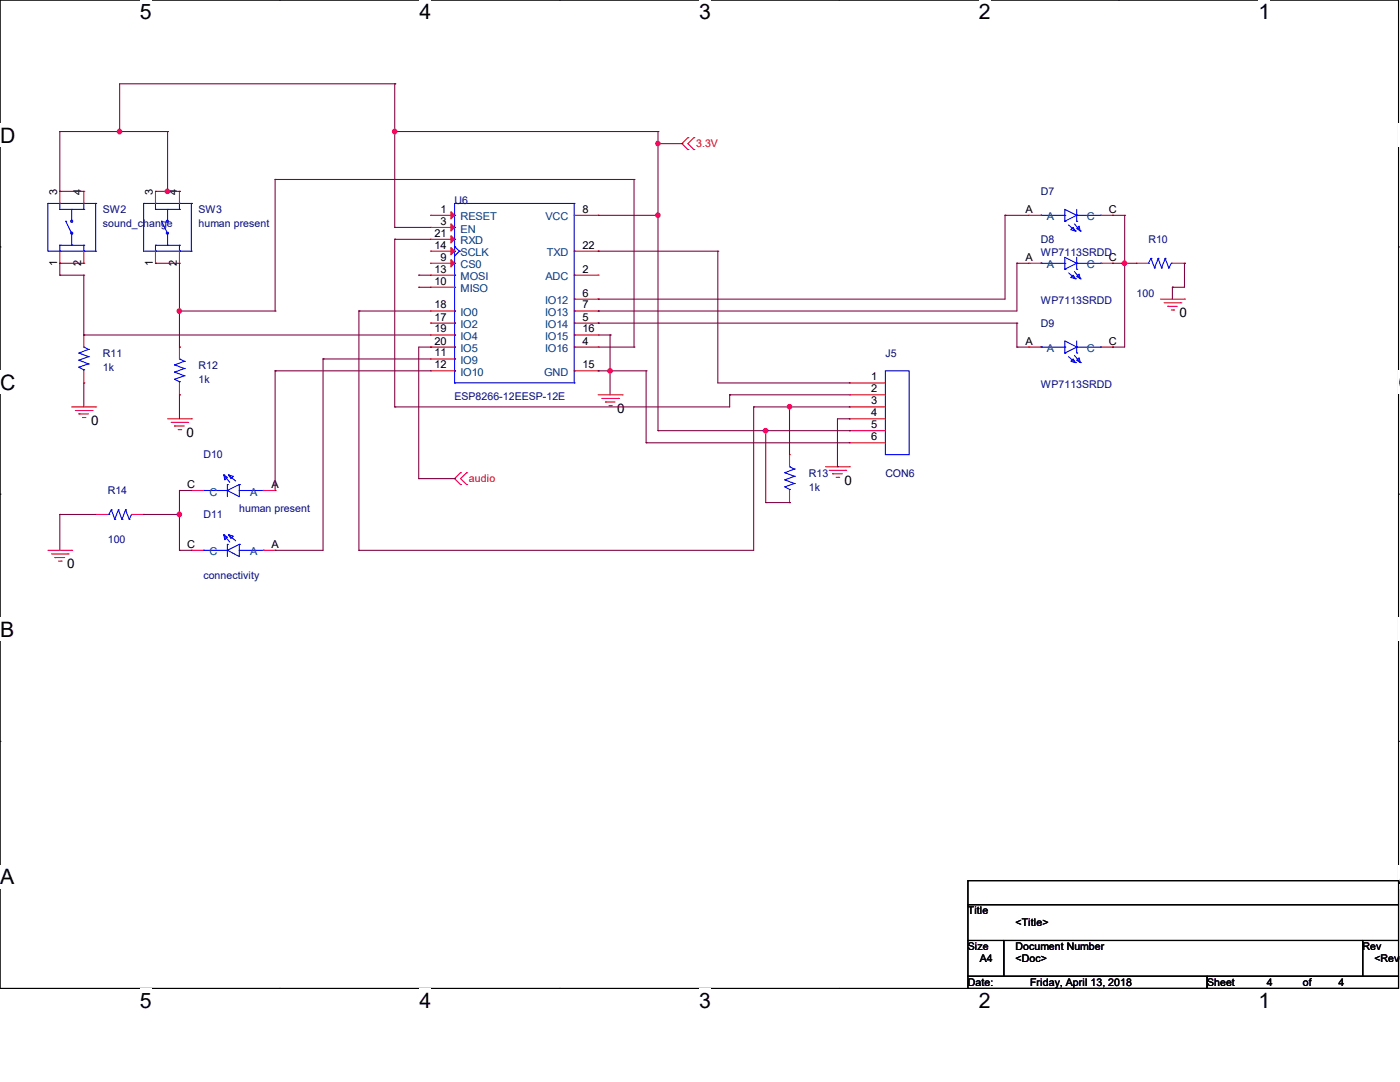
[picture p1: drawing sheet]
<svg xmlns="http://www.w3.org/2000/svg" width="279mm" height="216mm" viewBox="0 0 279 216" stroke-linecap="round" stroke-linejoin="round" font-family="sans-serif">
<path d="M0 0h279.1v197.2h-279.1z" fill="none" stroke="#000" stroke-width=".21"/>
<g fill="#fff">
<path d="M27.9 0h2.4v4.7h-2.4z"/>
<path d="M27.9 197.2h2.4v4.8h-2.4z"/>
</g>
<path d="M55.8 0h.1M55.8 197.2h.1" fill="none" stroke="#000" stroke-width=".21"/>
<g fill="#fff">
<path d="M83.7 0h2.4v4.7h-2.4z"/>
<path d="M83.7 197.2h2.4v4.8h-2.4z"/>
</g>
<path d="M111.6 0h.1M111.6 197.2h.1" fill="none" stroke="#000" stroke-width=".21"/>
<g fill="#fff">
<path d="M139.5 0h2.4v4.7h-2.4z"/>
<path d="M139.5 197.2h2.4v4.8h-2.4z"/>
</g>
<path d="M167.4 0h.1M167.4 197.2h.1" fill="none" stroke="#000" stroke-width=".21"/>
<g fill="#fff">
<path d="M195.3 0h2.4v4.7h-2.4z"/>
<path d="M195.3 197.2h2.4v4.8h-2.4z"/>
</g>
<path d="M223.3 0h.1M223.3 197.2h.1" fill="none" stroke="#000" stroke-width=".21"/>
<g fill="#fff">
<path d="M251.2 0h2.3v4.7h-2.3z"/>
<path d="M251.2 197.2h2.3v4.8h-2.3z"/>
<path d="M0 24.6h3v4.8h-3z"/>
<path d="M279.1 24.6h.3v4.8h-.3z"/>
<path d="M0 73.9h3v4.8h-3z"/>
<path d="M279.1 73.9h.3v4.8h-.3z"/>
</g>
<path d="M0 49.3h.1M279.1 49.3h.1" fill="none" stroke="#000" stroke-width=".21"/>
<g fill="#fff">
<path d="M0 123.2h2.8v4.8h-2.8z"/>
<path d="M279.1 123.2h.3v4.8h-.3z"/>
</g>
<path d="M0 98.6h.1M279.1 98.6h.1" fill="none" stroke="#000" stroke-width=".21"/>
<g fill="#fff">
<path d="M0 172.6h2.8v4.7h-2.8z"/>
<path d="M279 172.6h.4v4.7h-.4z"/>
</g>
<path d="M0 147.9h.1M279.1 147.9h.1M193.2 175.7h85.9v4.8h-85.9zM193.2 180.5h85.9v7.2h-85.9zM193.2 187.7h7.1v7.1h-7.1zM193.2 194.8h47.7v2.4h-47.7zM200.3 187.7h71.6v7.1h-71.6zM240.9 194.8h38.2v2.4h-38.2zM271.9 187.7h7.2v7.1h-7.2z" fill="none" stroke="#000" stroke-width=".21"/>
<g fill="none" stroke="#f00" stroke-width=".21">
<path d="M11.9 38.2h.1M11.9 38.2v2.4M16.7 38.2h.1M16.7 38.2v2.4M31 38.2h.1M31 38.2v2.4M35.8 38.2h.1M35.8 38.2v2.4M137.3 27.5h.1M137.3 29.8h.1M137.3 27.5l-1.2 1.2 1.2 1.1M138.5 29.8h.1"/>
<path d="M138.5 27.5h.1M138.5 27.5l-1.2 1.2 1.2 1.1M11.9 52.5h.1M11.9 50.1v2.4M16.7 52.5h.1M16.7 50.1v2.4M31 52.5h.1M31 50.1v2.4M35.8 52.5h.1M35.8 50.1v2.4M85.9 43h.1M85.9 45.4h.1"/>
<path d="M85.9 52.5h.1M85.9 57.3h.1M85.9 54.9h.1M85.9 50.1h.1M85.9 47.8h.1M85.9 43h4.8M85.9 54.9h4.8M85.9 45.4h4.8M85.9 52.5h4.8M85.9 57.3h4.8M85.9 50.1h4.8M85.9 47.8h4.8"/>
<path d="M114.6 59.7h4.8M114.6 43h4.8M114.6 54.9h4.8M114.6 50.1h4.8M119.4 54.9h.1M119.4 59.7h.1M119.4 43h.1M119.4 50.1h.1M205.3 52.5h.1M205.3 43h.1M205.3 43h2.4M205.3 52.5h2.4"/>
<path d="M219.7 43h2.3M219.7 52.5h2.3M222 52.5h.1M222 43h.1M226.8 52.5h.1M226.8 52.5h2.4M231.6 59.7h4.8M234 52.5h2.4M236.4 59.7h.1M236.4 52.5h.1M16.7 66.8h.1M16.7 76.4h.1"/>
<path d="M16.7 66.8v2.5M16.7 74v2.4M35.8 69.3h.1M35.8 78.8h.1M35.8 69.3v2.3M35.8 76.4v2.4M85.9 71.6h.1M85.9 74h.1M85.9 64.5h.1M85.9 62.1h.1M85.9 66.8h.1M85.9 69.3h.1"/>
<path d="M85.9 69.3h4.8M85.9 64.5h4.8M85.9 62.1h4.8M85.9 71.6h4.8M85.9 74h4.8M85.9 66.8h4.8M114.6 69.3h4.8M114.6 64.5h4.8M114.6 62.1h4.8M114.6 74h4.8M114.6 66.8h4.8M119.4 69.3h.1"/>
<path d="M119.4 64.5h.1M119.4 62.1h.1M119.4 74h.1M119.4 66.8h.1M119.4 78.8h4.8M120.1 79.5h3.3M123.4 79.5h.1M124.2 78.8h.1M169.5 76.4h.1M169.5 78.8h.1M169.5 78.8h7.2M169.5 76.4h7.2"/>
<path d="M205.3 69.3h.1M205.3 69.3h2.4M219.7 69.3h2.3M222 69.3h.1M232.3 60.4h3.4M233 61.1h.1M233 61.1h1.9M233.8 61.8h.4M234.2 61.8h.1M235.7 60.4h.1M14.3 81.2h4.8M15 81.9h3.4"/>
<path d="M15.7 82.6h.1M15.7 82.6h2M16.5 83.3h.4M16.9 83.3h.1M18.4 81.9h.1M19.1 81.2h.1M33.4 83.6h4.8M34.2 84.3h3.3M34.8 85h.1M34.8 85h2M35.6 85.7h.5M36.1 85.7h.1"/>
<path d="M37.5 84.3h.1M38.2 83.6h.1M38.2 97.9h.1M38.2 97.9h2.4M52.5 97.9h2.4M54.9 97.9h.1M91.9 94.3h.1M91.9 96.7h.1M91.9 94.3l-1.2 1.2 1.2 1.2M93.1 96.7h.1M93.1 94.3h.1M93.1 94.3l-1.2 1.2 1.2 1.2"/>
<path d="M120.8 80.2h.1M120.8 80.2h1.9M121.5 80.9h.5M122 80.9h.1M157.6 90.7h.1M157.6 90.7v2.4M157.6 97.9v2.4M164.8 93.1h4.7M165.5 93.9h3.3M166.2 94.5h.1M166.2 94.5h1.9M166.9 95.2h.5"/>
<path d="M167.4 95.2h.1M168.8 93.9h.1M169.5 93.1h.1M169.5 81.2h.1M169.5 83.6h.1M169.5 85.9h.1M169.5 88.3h.1M169.5 81.2h7.2M169.5 83.6h7.2M169.5 85.9h7.2M169.5 88.3h7.2M9.6 109.8h4.7"/>
<path d="M10.3 110.5h3.3M11 111.3h.1M11 111.3h1.9M11.7 112h.5M12.2 112h.1M13.6 110.5h.1M14.3 109.8h.1M19.1 102.7h.1M19.1 102.7h2.4M26.2 102.7h2.5M28.7 102.7h.1M38.2 109.8h.1"/>
<path d="M38.2 109.8h2.4M52.5 109.8h2.4M54.9 109.8h.1M157.6 100.3h.1"/>
</g>
<g fill="none" stroke="#00f" stroke-width=".21">
<path d="M9.6 40.6h.1M9.6 40.6h9.5M9.6 40.6v9.5h9.5M11.9 50.1h.1M11.9 40.6h.1M11.9 48.9h.1M11.9 41.8h.1M11.9 40.6v1.2M11.9 48.9v1.2M11.9 48.9h4.8M11.9 41.8h4.8M13.1 44.2h.1"/>
<path d="M13.1 44.2l1.2 2.4M14.3 48.9h.1M14.3 46.6h.1M14.3 41.8h.1M14.3 41.8v2.4M14.3 46.6v2.3M16.7 50.1h.1M16.7 40.6h.1M16.7 48.9h.1M16.7 41.8h.1M16.7 40.6v1.2M16.7 48.9v1.2"/>
<path d="M19.1 50.1h.1M19.1 40.6h.1M19.1 40.6v9.5M28.7 40.6h.1M28.7 40.6h9.5M28.7 40.6v9.5h9.5M31 50.1h.1M31 40.6h.1M31 48.9h.1M31 41.8h.1M31 48.9h4.8M31 41.8h4.8"/>
<path d="M31 40.6v1.2M31 48.9v1.2M32.2 44.2h.1M32.2 44.2l1.2 2.4M33.4 48.9h.1M33.4 46.6h.1M33.4 41.8h.1M33.4 41.8v2.4M33.4 46.6v2.3M35.8 50.1h.1M35.8 40.6h.1M35.8 48.9h.1"/>
<path d="M35.8 41.8h.1M35.8 40.6v1.2M35.8 48.9v1.2M38.2 50.1h.1M38.2 40.6h.1M38.2 40.6v9.5M90.7 40.6h.1M90.7 43h.1M90.7 47.8h.1M90.7 57.3h.1M90.7 45.4h.1M90.7 52.5h.1"/>
<path d="M90.7 54.9h.1M90.7 49.2h.1M90.7 50.1h.1M90.7 40.6h23.9M90.7 40.6v35.8M90.7 49.2l1 .9M91.7 50.1h.1M91.7 50.1l-1 1M114.6 40.6h.1M114.6 54.9h.1M114.6 59.7h.1M114.6 43h.1"/>
<path d="M114.6 50.1h.1M114.6 40.6v35.8M207.7 52.5h.1M207.7 43h.1M207.7 52.5h4.8M207.7 43h4.8M212.5 53.7h.1M212.5 52.5h.1M212.5 44.2h.1M212.5 43h.1M213.2 54.4l1.4 1.2M213.2 44.9l1.4 1.2"/>
<path d="M213.7 55.4l.5-.5 .4 .7zM213.7 45.8l.5-.4 .4 .7zM214.4 54.2l1.2 1.4M214.4 44.7l1.2 1.4M214.6 55.6h.1M214.6 46.1h.1M214.9 55.2l.4-.5 .3 .9zM214.9 45.6l.4-.5 .3 1zM214.9 52.5h.1M214.9 53.7h.1M214.9 43h.1M214.9 44.2h.1"/>
<path d="M214.9 41.8v2.4M214.9 51.4v2.3M214.9 43l-2.4-1.2v2.4M214.9 52.5l-2.4-1.1v2.3M214.9 52.5l-2.4 1.2M214.9 52.5h4.8M214.9 43l-2.4 1.2M214.9 43h4.8M215.6 55.6h.1M215.6 46.1h.1M219.7 52.5h.1M219.7 43h.1"/>
<path d="M229.2 52.5h.1M229.7 51.6h.1M229.7 51.6l.7 1.9M229.7 51.6l-.5 .9M230.4 53.5h.1M231.1 51.6h.1M231.1 51.6l.7 1.9M231.1 51.6l-.7 1.9M231.8 53.5h.1M232.5 51.6h.1M232.5 51.6l.8 1.9M232.5 51.6l-.7 1.9"/>
<path d="M233.3 53.5h.1M233.8 52.5h.1M233.8 52.5h.2M233.8 52.5l-.5 1M15.7 73.3h.1M15.7 71.9h.1M15.7 70.4h.1M15.7 73.3l1 .5M15.7 71.9l2 .7M15.7 70.4l2 .8M16.7 69.3h.1M16.7 73.8h.1"/>
<path d="M16.7 69.3l1 .4M16.7 73.8v.2M17.7 72.6h.1M17.7 71.2h.1M17.7 69.7h.1M17.7 72.6l-2 .7M17.7 71.2l-2 .7M17.7 69.7l-2 .7M34.8 75.7h.1M34.8 74.3h.1M34.8 72.8h.1M34.8 75.7l1 .5"/>
<path d="M34.8 74.3l2 .7M34.8 72.8l2 .7M35.8 71.6h.1M35.8 76.2h.1M35.8 71.6l1 .5M35.8 76.2v.2M36.8 75h.1M36.8 73.5h.1M36.8 72.1h.1M36.8 75l-2 .7M36.8 73.5l-2 .8M36.8 72.1l-2 .7"/>
<path d="M90.7 76.4h.1M90.7 64.5h.1M90.7 62.1h.1M90.7 69.3h.1M90.7 66.8h.1M90.7 71.6h.1M90.7 74h.1M90.7 76.4h23.9M114.6 76.4h.1M114.6 69.3h.1M114.6 64.5h.1M114.6 62.1h.1"/>
<path d="M114.6 74h.1M114.6 66.8h.1M176.7 74h4.7v16.7h-4.7zM207.7 69.3h.1M207.7 69.3h4.8M212.5 70.4h.1M212.5 69.3h.1M213.2 71.2l1.4 1.1M213.7 72.1l.5-.5 .4 .7zM214.4 70.9l1.2 1.4M214.6 72.3h.1M214.9 69.3h.1"/>
<path d="M214.9 70.4h.1M214.9 69.3l-2.4-1.3v2.4M214.9 69.3l-2.4 1.1M214.9 68v2.4M214.9 69.3h4.8M215.3 71.4l.3 .9-.7-.4zM215.6 72.3h.1M219.7 69.3h.1M40.6 97.9h.1M40.6 97.9h4.8M44.7 94.8l.7 .4-.5 .6zM44.7 94.8h.1"/>
<path d="M44.7 94.8l1.1 1.4M45.4 97.9h.1M45.4 96.7h.1M45.4 96.7v2.4M45.6 94.8l1 .2-.5 .5zM45.6 94.8h.1M45.6 94.8l1.4 1.2M47.8 96.7h.1M47.8 97.9h.1M47.8 96.7v2.4l-2.4-1.2M47.8 96.7l-2.4 1.2M47.8 97.9h4.7"/>
<path d="M52.5 97.9h.1M156.6 97.2h.1M156.6 95.8h.1M156.6 94.3h.1M156.6 97.2l1 .5M156.6 95.8l1.9 .7M156.6 94.3l1.9 .7M157.6 93.1h.1M157.6 97.7h.1M157.6 93.1l.9 .5M157.6 97.7v.2M158.5 96.5h.1"/>
<path d="M158.5 95h.1M158.5 93.6h.1M158.5 96.5l-1.9 .7M158.5 95l-1.9 .8M158.5 93.6l-1.9 .7M21.5 102.7h.2M21.7 102.7h.1M22.2 101.7h.1M22.2 101.7l-.5 1M22.2 101.7l.7 1.9M22.9 103.6h.1M23.6 101.7h.1"/>
<path d="M23.6 101.7l-.7 1.9M23.6 101.7l.7 1.9M24.3 103.6h.1M25.1 101.7h.1M25.1 101.7l-.8 1.9M25.1 101.7l.7 1.9M25.8 103.6h.1M26.2 102.7h.1M26.2 102.7l-.4 .9M40.6 109.8h.1M40.6 109.8h4.8M44.7 106.7l.7 .5-.5 .5z"/>
<path d="M44.7 106.7h.1M44.7 106.7l1.1 1.5M45.4 109.8h.1M45.4 108.6h.1M45.4 108.6v2.4M45.6 106.7l1 .3-.5 .4zM45.6 106.7h.1M45.6 106.7l1.4 1.2M47.8 108.6h.1M47.8 109.8h.1M47.8 108.6v2.4l-2.4-1.2M47.8 108.6l-2.4 1.2"/>
<path d="M47.8 109.8h4.7M52.5 109.8h.1"/>
<circle cx="14.3" cy="46.5" r=".21"/>
<circle cx="14.3" cy="44.2" r=".21"/>
<circle cx="33.4" cy="46.5" r=".21"/>
<circle cx="33.4" cy="44.2" r=".21"/>
</g>
<g fill="#f00" stroke="#f00" stroke-width=".21">
<path d="M90 42.2l.7 .8-.7 .7z"/>
<path d="M90 44.7l.7 .7-.7 .7z"/>
<path d="M90 51.8l.7 .7-.7 .8z"/>
<path d="M90 49.4l.7 .7-.7 .7z"/>
<path d="M90 47l.7 .8-.7 .7z"/>
</g>
<g fill="none" stroke="#800040" stroke-width=".21">
<path d="M78.8 16.7h.1M78.8 16.7v28.7M78.8 16.7h-54.9v9.5M11.9 26.2h.1M11.9 38.2h.1M11.9 26.2h21.5M11.9 26.2v12M11.9 38.2h4.8M23.9 26.2h.1M31 38.2h4.8M33.4 38.2h.1M33.4 26.2h.1"/>
<path d="M33.4 26.2v12M35.8 38.2h.1M54.9 35.8h.1M54.9 35.8v26.3M54.9 35.8h71.6M78.8 26.2h.1M78.8 26.2h52.5M126.5 35.8h.1M126.5 35.8v33.5M131.3 26.2h.1M131.3 28.7h.1M131.3 26.2v59.7"/>
<path d="M131.3 28.7h4.8M136.1 28.7h.1M11.9 52.5h.1M11.9 54.9h.1M11.9 52.5v2.4M11.9 52.5h4.8M11.9 54.9h4.8M16.7 54.9h.1M16.7 54.9v11.9M31 52.5h.1M31 52.5h4.8v16.8M78.8 45.4h.1"/>
<path d="M78.8 47.8h.1M78.8 47.8v33.4M78.8 45.4h7.1M78.8 47.8h7.1M83.6 54.9h.1M83.6 57.3h.1M83.6 54.9h2.3M83.6 57.3h2.3M119.4 43h.1M119.4 50.1h.1M119.4 59.7h.1M119.4 43h11.9"/>
<path d="M119.4 50.1h23.9M131.3 43h.1M143.3 50.1h.1M143.3 50.1v26.3h26.2M200.6 43h.1M200.6 43h4.7M200.6 43v16.7h-81.2M202.9 52.5h.1M202.9 52.5h2.4M202.9 52.5v9.6h-83.5M222 43h.1M222 52.5h.1"/>
<path d="M222 43h2.5M222 52.5h4.8M224.5 43h.1M224.5 52.5h.1M224.5 43v26.3h-2.5M234 57.3h.1M234 57.3v2.4M236.4 52.5h.1M236.4 52.5v4.8h-2.4M16.7 66.8h.1M16.7 76.4h.1M16.7 76.4v4.8"/>
<path d="M16.7 66.8h69.2M35.8 62.1h.1M35.8 78.8h.1M35.8 69.3h.1M35.8 78.8v4.8M35.8 62.1h19.1M54.9 74h.1M54.9 62.1h.1M54.9 74v23.9M54.9 74h31M64.5 71.6h.1M64.5 71.6v38.2h-9.6"/>
<path d="M64.5 71.6h21.4M71.6 62.1h.1M71.6 62.1h14.3M71.6 62.1v47.7M85.9 69.3h.1M85.9 69.3h-2.3v26.2M119.4 62.1h.1M119.4 64.5h.1M119.4 74h.1M119.4 64.5h83.5M119.4 66.8h2.4M119.4 69.3h7.1"/>
<path d="M119.4 74h9.5M121.8 66.8h.1M121.8 74h.1M121.8 66.8v12M126.5 69.3h.1M128.9 74h.1M128.9 74v14.3M145.6 78.8h.1M145.6 78.8v2.4h-66.8M145.6 78.8h23.9M169.5 76.4h.1M202.9 64.5h.1"/>
<path d="M202.9 69.3h.1M202.9 64.5v4.8M202.9 69.3h2.4M222 69.3h.1M35.8 97.9h.1M35.8 97.9v11.9M35.8 97.9h2.4M78.8 81.2h.1M83.6 95.5h.1M83.6 95.5h7.1M90.7 95.5h.1M128.9 88.3h.1"/>
<path d="M128.9 88.3h40.6M131.3 85.9h.1M131.3 85.9h38.2M150.4 81.2h.1M150.4 81.2h19.1M150.4 81.2v28.6h-78.8M152.8 85.9h.1M152.8 85.9v14.4M157.6 81.2h.1M157.6 81.2v9.5M167.1 93.1h.1M169.5 85.9h.1"/>
<path d="M169.5 81.2h.1M169.5 83.6h.1M169.5 83.6h-2.4v9.5M11.9 102.7h.1M11.9 102.7v7.1M11.9 102.7h7.2M28.7 102.7h.1M28.7 102.7h7.1M35.8 109.8h.1M35.8 102.7h.1M35.8 109.8h2.4M54.9 109.8h.1"/>
<path d="M71.6 109.8h.1M152.8 100.3h.1M152.8 100.3h4.8M157.6 100.3h.1"/>
</g>
<g fill="#f0f" stroke="#f0f" stroke-width=".21">
<circle cx="78.8" cy="26.2" r=".46"/>
<circle cx="224.4" cy="52.5" r=".46"/>
<circle cx="35.8" cy="62.1" r=".46"/>
<circle cx="121.8" cy="74" r=".46"/>
<circle cx="35.8" cy="102.6" r=".46"/>
<circle cx="33.4" cy="38.2" r=".46"/>
<circle cx="23.8" cy="26.2" r=".46"/>
<circle cx="131.3" cy="42.9" r=".46"/>
<circle cx="152.8" cy="85.9" r=".46"/>
<circle cx="157.6" cy="81.2" r=".46"/>
<circle cx="131.3" cy="28.6" r=".46"/>
</g>
<g font-size="4.2">
<text x="27.9" y="3.8">5</text>
<text x="83.7" y="3.8">4</text>
<text x="139.5" y="3.8">3</text>
<text x="195.3" y="3.8">2</text>
<text x="251.2" y="3.8">1</text>
<text x="0" y="28.4">D</text>
<text x="0" y="77.7">C</text>
<text x="279.1" y="77.7">C</text>
<text x="0" y="127">B</text>
<text x="0" y="176.4">A</text>
<text x="279.1" y="176.4">A</text>
<text x="27.9" y="201">5</text>
<text x="83.7" y="201">4</text>
<text x="139.5" y="201">3</text>
<text x="195.3" y="201">2</text>
<text x="251.2" y="201">1</text>
</g>
<g font-size="2.6">
<text x="235.4" y="63.2">0</text>
<text x="123.2" y="82.3">0</text>
<text x="18.2" y="84.8">0</text>
<text x="37.3" y="87.1">0</text>
<text x="168.6" y="96.7">0</text>
<text x="13.4" y="113.4">0</text>
</g>
<g font-size="2.2">
<text x="11.4" y="38.9" transform="rotate(-90 11.4 38.9)">3</text>
<text x="16.2" y="38.9" transform="rotate(-90 16.2 38.9)">4</text>
<text x="30.5" y="38.9" transform="rotate(-90 30.5 38.9)">3</text>
<text x="35.3" y="38.9" transform="rotate(-90 35.3 38.9)">4</text>
<text x="86.7" y="47.2">21</text>
<text x="87.9" y="42.5">1</text>
<text x="87.9" y="44.9">3</text>
<text x="116.2" y="42.5">8</text>
<text x="204.6" y="42.5">A</text>
<text x="221.3" y="42.5">C</text>
<text x="11.4" y="53" transform="rotate(-90 11.4 53)">1</text>
<text x="16.2" y="53" transform="rotate(-90 16.2 53)">2</text>
<text x="30.5" y="53" transform="rotate(-90 30.5 53)">1</text>
<text x="35.3" y="53" transform="rotate(-90 35.3 53)">2</text>
<text x="86.7" y="49.6">14</text>
<text x="87.9" y="52">9</text>
<text x="116.2" y="49.6">22</text>
<text x="204.6" y="52">A</text>
<text x="221.3" y="52">C</text>
<text x="86.7" y="56.8">10</text>
<text x="86.7" y="54.4">13</text>
<text x="116.2" y="54.4">2</text>
<text x="116.2" y="59.2">6</text>
<text x="86.7" y="64">17</text>
<text x="86.7" y="61.6">18</text>
<text x="116.2" y="64">5</text>
<text x="116.2" y="61.6">7</text>
<text x="86.7" y="71.1">11</text>
<text x="86.7" y="66.3">19</text>
<text x="86.7" y="68.7">20</text>
<text x="116.2" y="68.7">4</text>
<text x="116.2" y="66.3">16</text>
<text x="204.6" y="68.7">A</text>
<text x="221.3" y="68.7">C</text>
<text x="86.7" y="73.5">12</text>
<text x="116.2" y="73.5">15</text>
<text x="173.9" y="75.9">1</text>
<text x="173.9" y="78.3">2</text>
<text x="173.9" y="80.7">3</text>
<text x="173.9" y="83.1">4</text>
<text x="173.9" y="85.4">5</text>
<text x="173.9" y="87.8">6</text>
<text x="37.4" y="97.4">C</text>
<text x="54.2" y="97.4">A</text>
<text x="37.4" y="109.3">C</text>
<text x="54.2" y="109.3">A</text>
</g>
<g font-size="2.2" fill="#004080">
<text x="91.9" y="44">RESET</text>
<text x="91.9" y="46.4">EN</text>
<text x="108.8" y="44">VCC</text>
<text x="208.9" y="44">A</text>
<text x="216.9" y="44">C</text>
<text x="91.9" y="53.6">CS0</text>
<text x="91.9" y="51.1">SCLK</text>
<text x="91.9" y="48.8">RXD</text>
<text x="109.1" y="51.1">TXD</text>
<text x="208.9" y="53.6">A</text>
<text x="216.9" y="53.6">C</text>
<text x="91.9" y="58.3">MISO</text>
<text x="91.9" y="55.9">MOSI</text>
<text x="108.8" y="55.9">ADC</text>
<text x="91.9" y="65.5">IO2</text>
<text x="91.9" y="63.1">IO0</text>
<text x="108.8" y="65.5">IO14</text>
<text x="108.8" y="60.7">IO12</text>
<text x="108.8" y="63.1">IO13</text>
<text x="91.9" y="67.9">IO4</text>
<text x="91.9" y="70.3">IO5</text>
<text x="108.8" y="70.3">IO16</text>
<text x="108.8" y="67.9">IO15</text>
<text x="208.9" y="70.3">A</text>
<text x="216.9" y="70.3">C</text>
<text x="91.9" y="72.6">IO9</text>
<text x="91.9" y="75">IO10</text>
<text x="108.6" y="75">GND</text>
<text x="41.8" y="98.9">C</text>
<text x="49.9" y="98.9">A</text>
<text x="41.8" y="110.8">C</text>
<text x="49.9" y="110.8">A</text>
</g>
<g font-size="2.1" fill="#f00">
<text x="138.9" y="29.4">3.3V</text>
<text x="93.6" y="96.3">audio</text>
</g>
<g font-size="2.1" fill="#000080">
<text x="90.7" y="40.6">U6</text>
<text x="207.7" y="38.9">D7</text>
<text x="20.5" y="42.5">SW2</text>
<text x="20.5" y="45.4">sound_change</text>
<text x="39.6" y="42.5">SW3</text>
<text x="39.6" y="45.4">human present</text>
<text x="207.7" y="48.5">D8</text>
<text x="207.7" y="51.1">WP7113SRDD</text>
<text x="229.2" y="48.5">R10</text>
<text x="226.8" y="59.3">100</text>
<text x="207.7" y="65.2">D9</text>
<text x="207.7" y="60.7">WP7113SRDD</text>
<text x="20.5" y="71.2">R11</text>
<text x="176.7" y="71.2">J5</text>
<text x="20.5" y="74">1k</text>
<text x="39.6" y="73.6">R12</text>
<text x="39.6" y="76.5">1k</text>
<text x="207.7" y="77.4">WP7113SRDD</text>
<text x="90.7" y="79.8">ESP8266-12EESP-12E</text>
<text x="40.6" y="91.5">D10</text>
<text x="161.4" y="95.1">R13</text>
<text x="176.7" y="95.1">CON6</text>
<text x="21.5" y="98.6">R14</text>
<text x="161.4" y="97.9">1k</text>
<text x="40.6" y="103.4">D11</text>
<text x="47.8" y="102.2">human present</text>
<text x="21.5" y="108.4">100</text>
<text x="40.6" y="115.6">connectivity</text>
</g>
<g font-size="2.1">
<text x="193.2" y="182.5">Title</text>
<text x="202.7" y="184.8">&lt;Title&gt;</text>
<text x="193.2" y="189.6">Size</text>
<text x="195.5" y="192">A4</text>
<text x="202.7" y="189.6">Document Number</text>
<text x="202.7" y="192">&lt;Doc&gt;</text>
<text x="271.9" y="189.6">Rev</text>
<text x="274.3" y="192">&lt;RevC</text>
<text x="193.2" y="196.8">Date:</text>
<text x="205.6" y="196.8">Friday, April 13, 2018</text>
<text x="240.9" y="196.8">Sheet</text>
<text x="252.9" y="196.8">4</text>
<text x="260" y="196.8">of</text>
<text x="267.2" y="196.8">4</text>
</g>
</svg>
